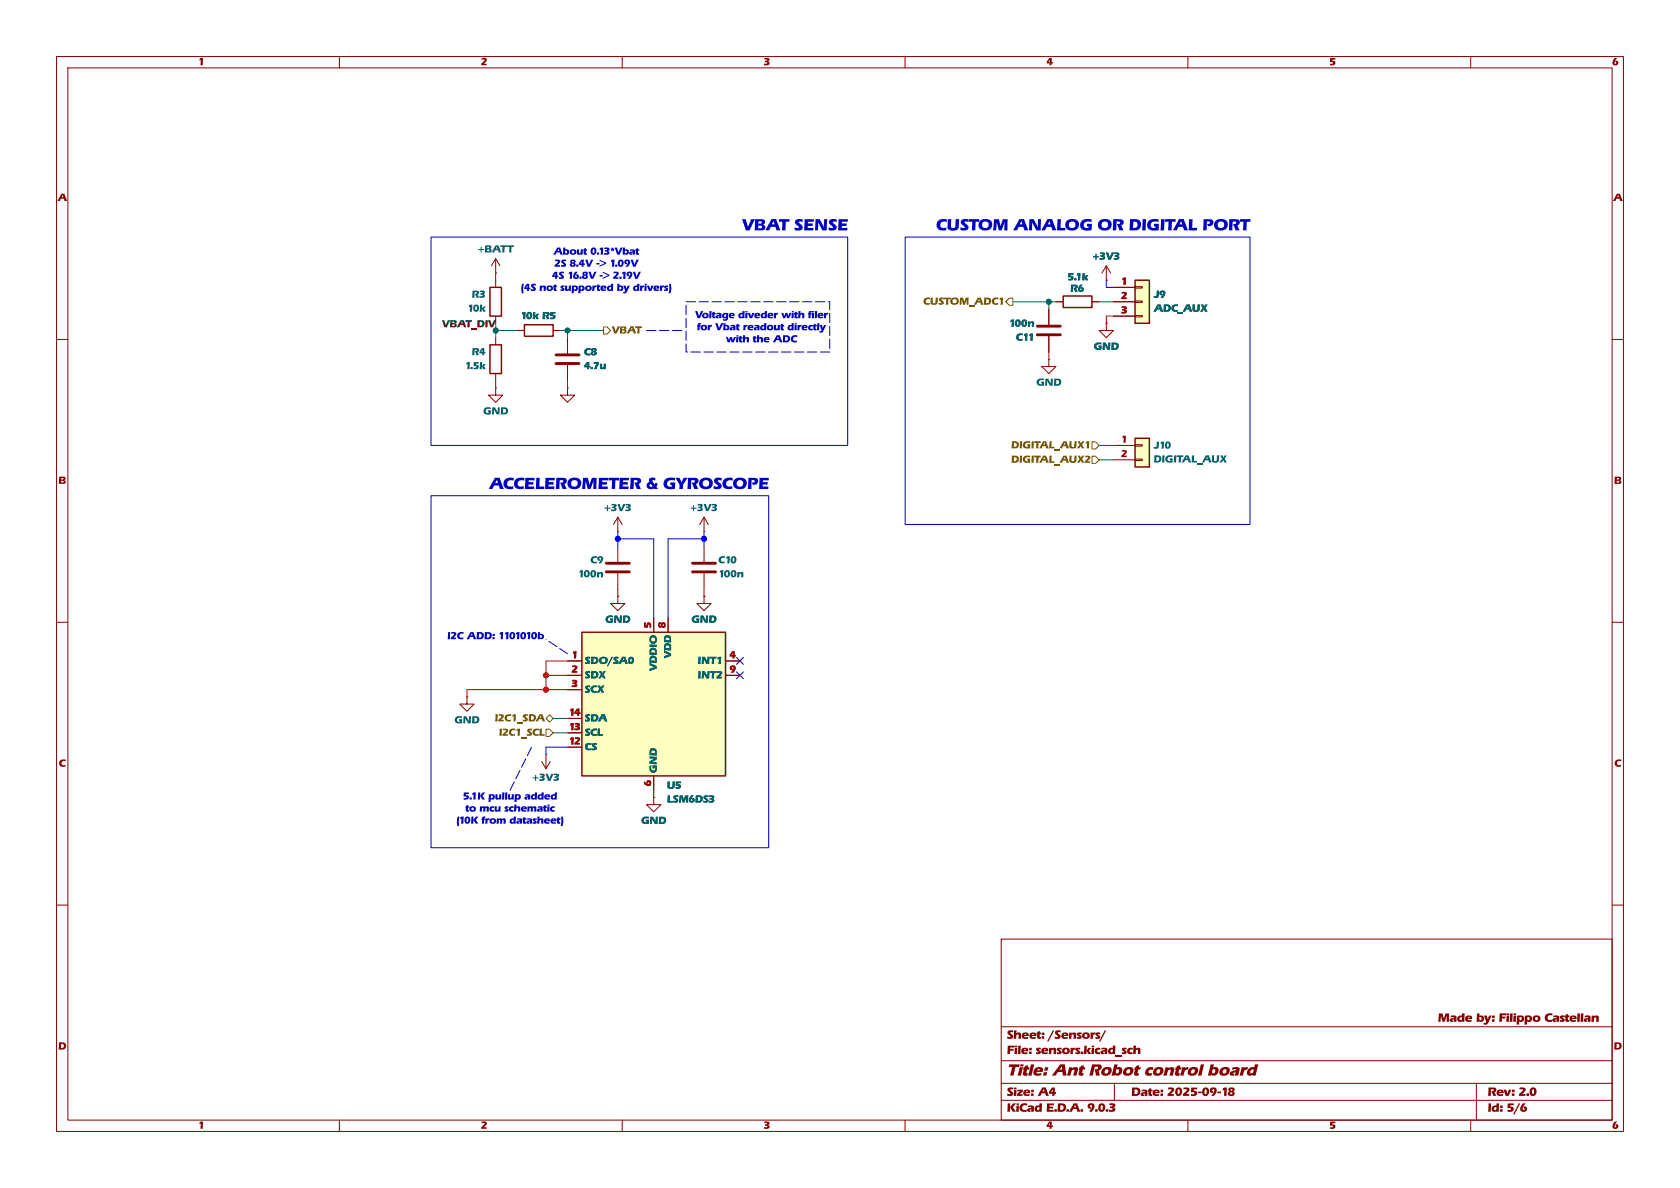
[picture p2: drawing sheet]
<svg xmlns="http://www.w3.org/2000/svg" width="297mm" height="210mm" viewBox="0 0 297 210" stroke-linecap="round" stroke-linejoin="round" font-family="sans-serif">
<g fill="none" stroke="#840000" stroke-width=".18">
<path d="M10 10h277v190h-277zM12 12h273v186h-273zM60 10v2M110 10v2M160 10v2M210 10v2M260 10v2M10 60h2M285 60h2M10 110h2M285 110h2M10 160h2"/>
<path d="M177 166h108v32h-108zM285 160h2M60 198v2M110 198v2M160 198v2M210 198v2M260 198v2"/>
</g>
<path d="M217.3 192.4a.54 .54 0 0 1 .6-.2 .54 .54 0 0 1 .3 .6l-.2 .2a.45 .45 0 0 1 .2 .6 .45 .45 0 0 1-.6 .2l-.4-.1-.1-.3v-.1h.4a.2 .2 0 0 0 .3 .2 .2 .2 0 0 0 0-.4 .2 .2 0 0 0-.3 .1l-.4 .1 .3-.3-.3-.3h.4a.18 .18 0 0 0 .3 .1 .18 .18 0 0 0 0-.3 .18 .18 0 0 0-.3 .2h-.4z" fill="#840000"/>
<path d="M177 194.5h108M177 191.5h108" fill="none" stroke="#840000" stroke-width=".18"/>
<g fill="#840000">
<path d="M186 192.2h.5v.8h.2v.4h-.3v.3h-.4v-.3h-.6l.1-.4h.6v-.5l-.3 .5h-.3z"/>
<path d="M269.2 195h.5l-.5 .9a.2 .2 0 0 0 0 .3 .2 .2 0 0 0 .3-.1 .2 .2 0 0 0-.2-.2l.1-.3a.52 .52 0 0 1 .5 .7 .52 .52 0 0 1-.8 .2 .76 .76 0 0 1 0-1.3z"/>
</g>
<path d="M177 187.5h108" fill="none" stroke="#840000" stroke-width=".18"/>
<g fill="#840000">
<path d="M220.8 188.9l.4-.2h.6l.1-.5h.6l-.5 1.9h-.6v-.1a.56 .56 0 0 1-.7 .2 .56 .56 0 0 1-.2-.7h.5l.1 .2h.2l.2-.1 .2-.5a.47 .47 0 0 0-.7 .4h-.5z"/>
<path d="M200.4 184.8l.4 .1v.4a.47 .47 0 0 1 .5-.1 .47 .47 0 0 1 .3 .4v.7h-.5l.1-.6-.2-.2a.57 .57 0 0 0-.2 .8h-.5z"/>
</g>
<path d="M177 181.5h108" fill="none" stroke="#840000" stroke-width=".18"/>
<path d="M195.3 182.1h.3l-1.1 2h-.2z" fill="#840000"/>
<path d="M87.6 48.3h.1M87.6 45.7l-.7 1.3M87.6 45.7l.8 1.3M87.6 45.7v2.6M195.6 49.5h.1M195.6 47l-.8 1.3M195.6 47l.7 1.3M195.6 47v2.5M197 191.5v3M261 191.5v6.5" fill="none" stroke="#840000" stroke-width=".18"/>
<path d="M89.7 43.4h1.2l-.1 .3h-.4v.9h-.4l.1-.9h-.4z" fill="#006464"/>
<g fill="none" stroke="#840000" stroke-width=".18">
<path d="M195.6 57.2v1.2h1.2l-1.2 1.3-1.3-1.3h1.3M195.6 57.2h.1M87.6 68.6v1.3h1.3l-1.3 1.2-1.2-1.2h1.2M87.6 68.6h.1M185.4 63.5v1.3h-1.3l1.3 1.2 1.3-1.2h-1.3M185.4 63.5h.1M124.5 94h.1M124.5 91.4l-.8 1.3M124.5 91.4l.7 1.3M124.5 91.4v2.6M82.5 123.2v1.3h1.3l-1.3 1.2-1.2-1.2h1.2M82.5 123.2h.1"/>
<path d="M115.6 141v1.2h1.2l-1.2 1.3-1.3-1.3h1.3M115.6 141h.1"/>
</g>
<path d="M200.7 77.5h2.5v5.1h-2.5z" fill="#ffffc2"/>
<path d="M200.7 77.5h2.5v5.1h-2.5z" fill="none" stroke="#840000" stroke-width=".25"/>
<path d="M196.8 78.7h3.9M200.7 78.6h1.2v.3h-1.2zM196.8 81.3h3.9M200.7 81.2h1.2v.2h-1.2z" fill="none" stroke="#840000" stroke-width=".18"/>
<path d="M215.7 80.5h.4l.2 .4 .2-.4h.4l-.4 .6 .4 .7h-.4l-.3-.5-.2 .5h-.4l.5-.7z" fill="#006464"/>
<path d="M200.7 49.5h2.5v7.7h-2.5z" fill="#ffffc2"/>
<path d="M200.7 49.5h2.5v7.7h-2.5z" fill="none" stroke="#840000" stroke-width=".25"/>
<path d="M196.8 50.8h3.9M196.8 53.3h3.9M196.8 55.9h3.9M200.7 50.7h1.2v.2h-1.2zM200.7 53.2h1.2v.3h-1.2zM200.7 55.8h1.2v.2h-1.2z" fill="none" stroke="#840000" stroke-width=".18"/>
<path d="M212.3 53.8h.4l.2 .4 .2-.4h.4l-.4 .6 .4 .7h-.4l-.3-.5-.2 .5h-.4l.4-.7z" fill="#006464"/>
<g fill="none" stroke="#840000" stroke-width=".18">
<path d="M109.2 94h.1M109.2 91.4v2.6M109.2 96.5v2.8M109.2 91.4l-.7 1.3M109.2 91.4l.8 1.3M109.2 105.4v1.3h1.3l-1.3 1.3-1.3-1.3h1.3M109.2 105.4h.1M109.2 101.3v2.8M124.5 105.4v1.3h1.2l-1.2 1.3-1.3-1.3h1.3M124.5 105.4h.1M95.8 134.6l.7 1.3M96.5 133.4h.1"/>
<path d="M96.5 133.4v2.5M97.3 134.6l-.8 1.3"/>
</g>
<path d="M107.2 99.6h4.1M107.2 101.1h4.1" fill="none" stroke="#840000" stroke-width=".51"/>
<path d="M102.9 111.8h25.4v25.4h-25.4z" fill="#ffffc2"/>
<path d="M102.9 111.8h25.4v25.4h-25.4z" fill="none" stroke="#840000" stroke-width=".25"/>
<path d="M100.3 116.8h2.6" fill="none" stroke="#840000" stroke-width=".18"/>
<path d="M111.2 116.2a.61 .61 0 0 1 .9 .4 .61 .61 0 0 1-.5 .8l-.3-.1-.2-.2-.1-.3h.4a.2 .2 0 0 0 .1 .3 .2 .2 0 0 0 .2-.3v-.2a.18 .18 0 0 0-.2-.2 .18 .18 0 0 0-.1 .3v.1h-.4z" fill="#006464"/>
<path d="M100.3 119.4h2.6M115.6 109.2v2.6M100.3 121.9h2.6" fill="none" stroke="#840000" stroke-width=".18"/>
<path d="M115 112.4a.73 .73 0 0 1 1.1 .6 .73 .73 0 0 1-1 .7l-.3-.5v-.2h.3a.38 .38 0 0 0 .6 .4 .38 .38 0 0 0 0-.7 .38 .38 0 0 0-.6 .3h-.3z" fill="#006464"/>
<path d="M118.1 109.2v2.6M128.3 116.8h2.5M115.6 137.2v2.5" fill="none" stroke="#840000" stroke-width=".18"/>
<path d="M126.9 116.3l.2-.2h.4l-.1 1.3h-.4l.1-1-.2 .2z" fill="#006464"/>
<g fill="none" stroke="#840000" stroke-width=".18">
<path d="M87.6 49.5v1.3M87.6 55.9v1.3M87.6 59.7v1.3M91.4 58.4h1.3M97.8 58.4h1.3M100.3 59.7v2.8M185.4 54.6v2.8M185.4 59.4v2.8M186.7 53.3h1.3M193 53.3h1.3M87.6 66v1.3M100.3 68.6v1.3h1.3l-1.3 1.2-1.2-1.2h1.2"/>
<path d="M100.3 68.6h.1M100.3 64.5v2.8M124.5 96.5v2.8M124.5 101.3v2.8M128.3 119.4h2.5"/>
</g>
<path d="M183.4 59.2h4.1M183.4 57.7h4.1M98.3 64.3h4.1M98.3 62.7h4.1M122.4 99.6h4.1M122.4 101.1h4.1" fill="none" stroke="#840000" stroke-width=".51"/>
<path d="M86.6 50.8h2v5.1h-2zM92.7 57.4h5.1v2h-5.1zM188 52.3h5v2.1h-5zM86.6 61h2v5h-2z" fill="none" stroke="#840000" stroke-width=".25"/>
<path d="M96.5 128.9h.7l.6 .6-.6 .7h-.7z" fill="none" stroke="#725600" stroke-width=".18"/>
<path d="M176.7 52.8l.2-.2h.4v1.3h-.4v-1l-.2 .2z" fill="#725600"/>
<path d="M177.8 53.3l.6-.6h.7v1.3h-.7z" fill="none" stroke="#725600" stroke-width=".18"/>
<path d="M191.9 80.6l.2-.1a.44 .44 0 0 1 .6 .3 .44 .44 0 0 1-.3 .6l-.2 .1h.5v.3h-.9v-.3l.6-.6-.6-.1z" fill="#725600"/>
<path d="M193 80.6h.7l.6 .7-.6 .6h-.7zM96.5 127l.7-.6 .6 .6-.6 .6z" fill="none" stroke="#725600" stroke-width=".18"/>
<g fill="#725600">
<path d="M190.5 78h.4l.2 .4 .2-.4h.4l-.4 .6 .4 .7h-.4l-.2-.5-.3 .5h-.4l.5-.7z"/>
<path d="M192 78.2l.2-.2h.4l-.1 1.3h-.4l.1-1-.2 .2z"/>
</g>
<path d="M193 78.1h.7l.6 .6-.6 .7h-.7z" fill="none" stroke="#725600" stroke-width=".18"/>
<path d="M112.3 57.7h1.2v.3h-.4l-.1 .9h-.3v-.9h-.4z" fill="#725600"/>
<path d="M106.7 57.8h.6l.6 .6-.6 .7h-.6z" fill="none" stroke="#725600" stroke-width=".18"/>
<path d="M86.3 56.6h.4l.2 .9 .4-.9h.4l-.6 1.3h-.4z" fill="#0f0f0f"/>
<path d="M114.3 58.4h6.3M100.3 115.6l-3.8-2.6M94 132.1l-3.8 7.6" fill="none" stroke="#0000c2" stroke-width=".18" stroke-dasharray="1.7 .6"/>
<path d="M87.6 57.2v2.5M87.6 58.4h3.8M99.1 58.4h7.6M100.3 58.4v1.3M179.1 53.3h7.6M185.4 53.3v1.3M194.3 53.3h2.5M194.3 78.7h2.5M194.3 81.3h2.5M97.8 129.5h2.5M97.8 127h2.5" fill="none" stroke="#009600" stroke-width=".18"/>
<path d="M195.6 49.5v1.3h1.2M109.2 94v2.5M109.2 95.3h6.4v13.9M124.5 95.3h-6.4v13.9M124.5 94v2.5M100.3 132.1h-3.8v1.3" fill="none" stroke="#00f" stroke-width=".18"/>
<path d="M87.6 48.3v1.2M196.8 55.9h-1.2v1.3M87.6 67.3v1.3M100.3 67.3v1.3M185.4 62.2v1.3M96.5 119.4h3.8M100.3 116.8h-3.8v5.1M109.2 104.1v1.3M124.5 104.1v1.3M100.3 121.9h-17.8v1.3M115.6 139.7v1.3" fill="none" stroke="#f00" stroke-width=".18"/>
<path d="M130.2 116.2l1.2 1.2M130.2 118.8l1.2 1.2M131.4 116.2l-1.2 1.2M131.4 118.8l-1.2 1.2" fill="none" stroke="#000084" stroke-width=".18"/>
<g fill="#0000c2">
<path d="M191.2 39.1l.2-.2a1.99 1.99 0 0 1 1.6-.1v.4h-.4a.67 .67 0 0 0-.9 .2 .67 .67 0 0 0 .2 .9h.5v-.3h-.2v-.4h.8v1.1a1.8 1.8 0 0 1-1.8-.3l-.2-.7z"/>
<path d="M102 44.1h.4l-.1 .5a.16 .16 0 0 0 .2 .2 .16 .16 0 0 0 .1-.3l.1-.4h.4l-.1 .9h-.4l.1-.1a.36 .36 0 0 1-.5 .1 .36 .36 0 0 1-.2-.4z"/>
<path d="M103.2 43.9h.4v.2h.2v.2h-.2v.4l.2 .1-.1 .2h-.3l-.2-.1-.1-.8h.1z"/>
<path d="M112.5 43.9h.3v.2h.2v.2h-.2v.4l.2 .1-.1 .2h-.3l-.2-.1-.1-.8h.2z"/>
<path d="M97.9 50.3h.4v.2h.2v.2h-.2v.4l.2 .1-.1 .2h-.3l-.2-.1-.1-.8h.1z"/>
<path d="M107.4 50.6l.6-.1v-.3h.4v1.2l-.4-.1a.42 .42 0 0 1-.5 .1 .42 .42 0 0 1-.2-.4h.4l.1 .2 .2-.1v-.4l-.2 .1-.1 .2h-.4z"/>
<path d="M118.3 50.2h.2a1.84 1.84 0 0 1 0 1.6h-.3l.1-.6z"/>
<path d="M128.9 55.5a.53 .53 0 0 1 .6-.2 .53 .53 0 0 1 .4 .5h-.7l.1 .2h.5v.2h-.7l-.2-.2-.1-.3 .7-.1-.1-.1-.2 .2h-.4z"/>
<path d="M136.8 55.3h.4v.1l.3-.1 .1 .3-.4 .1v.5h-.4z"/>
<path d="M141.2 55h.3v.4a.4 .4 0 0 1 .4-.1 .4 .4 0 0 1 .3 .4v.5h-.4v-.5l-.1-.1-.2 .1v.5h-.4z"/>
<path d="M145.7 55.3h.3v.1l.4-.1v.3l-.3 .1-.1 .5h-.4z"/>
<path d="M130.2 57.3l.4-.1v.3h.2v.2h-.2v.4h.2l-.1 .3h-.3l-.2-.2-.1-.7h.1z"/>
<path d="M138.1 57.3l.3-.1v.3h.2v.2h-.2v.4h.2v.3h-.4l-.2-.2v-.7h.1z"/>
<path d="M144.9 57.5h.4l.2 .5 .2-.5h.4l-.8 1.3h-.4v-.3h.2l.1-.1z"/>
<path d="M131.4 59.3h.3v.4a.4 .4 0 0 1 .5-.1 .4 .4 0 0 1 .2 .3v.6h-.4v-.5l-.1-.1-.2 .1v.5h-.4z"/>
<path d="M140 59.5l.3-.2h.6l.1 .3a.46 .46 0 0 0-.6 0 .46 .46 0 0 0-.2 .5l.3 .1h.4v.3a.7 .7 0 0 1-.9-.1 .7 .7 0 0 1 0-.9z"/>
<path d="M111.5 84.5h1.1a.57 .57 0 0 1 .7 .4 .57 .57 0 0 1-.4 .7l.4 .8h-.7l-.5-1.1h.3a.24 .24 0 0 0 .3-.2 .24 .24 0 0 0-.3-.2h-.3l-.1 1.5h-.6z"/>
<path d="M87.1 112.6h.4l-.1 .4h-.3z"/>
<path d="M87.1 112.1h.4v.3h-.4z"/>
<path d="M91 140.4a.7 .7 0 0 1 1.1 .4 .46 .46 0 0 1-.2 .5 .46 .46 0 0 1-.6 0v.5h-.4l.1-.9h.4a.21 .21 0 0 0 .2 .1 .21 .21 0 0 0 .1-.3 .21 .21 0 0 0-.3-.1v.3h-.4z"/>
<path d="M97.5 140.5l.6-.1v-.3h.4l-.1 1.2h-.3a.42 .42 0 0 1-.5 0 .42 .42 0 0 1-.3-.4h.4l.1 .2 .2-.1v-.3h-.2l-.1 .2h-.4z"/>
<path d="M97.4 142.7l.2-.2 .5 .1v.2h-.1a.23 .23 0 0 0-.4 .2 .23 .23 0 0 0 .3 .2h.2l-.1 .3a.52 .52 0 0 1-.7-.2 .52 .52 0 0 1 .1-.6z"/>
<path d="M87.8 144.7h.4v.1l.4-.1 .2 .1a.34 .34 0 0 1 .4-.1 .34 .34 0 0 1 .2 .4v.5h-.4l-.1-.7-.1 .1v.6h-.4v-.6l-.1-.1-.1 .1v.6h-.4z"/>
<path d="M98.5 144.5h.4v.2h.2v.2h-.2v.4l.2 .1-.1 .2h-.3l-.2-.1-.1-.8h.1z"/>
<path d="M99.2 144.4h.2a1.84 1.84 0 0 1 0 1.6h-.3l.1-.7z"/>
</g>
<path d="M76.2 41.9h73.7v36.8h-73.7zM160 41.9h61v50.8h-61zM76.2 87.6h59.7v62.3h-59.7z" fill="none" stroke="#0000c2" stroke-width=".18"/>
<path d="M121.3 53.3h25.4v8.9h-25.4z" fill="none" stroke="#0000c2" stroke-width=".18" stroke-dasharray="1.7 .6"/>
<path d="M100.3 116.8h2.6M109.2 105.4h.1M124.5 105.4h.1M115.6 141h.1" fill="none" stroke="#840000" stroke-width=".18"/>
<path d="M111.2 116.2a.61 .61 0 0 1 .9 .4 .61 .61 0 0 1-.5 .8l-.3-.1-.2-.2-.1-.3h.4a.2 .2 0 0 0 .1 .3 .2 .2 0 0 0 .2-.3v-.2a.18 .18 0 0 0-.2-.2 .18 .18 0 0 0-.1 .3v.1h-.4z" fill="#006464"/>
<path d="M100.3 119.4h2.6M115.6 109.2v2.6M100.3 121.9h2.6" fill="none" stroke="#840000" stroke-width=".18"/>
<path d="M115 112.4a.73 .73 0 0 1 1.1 .6 .73 .73 0 0 1-1 .7l-.3-.5v-.2h.3a.38 .38 0 0 0 .6 .4 .38 .38 0 0 0 0-.7 .38 .38 0 0 0-.6 .3h-.3z" fill="#006464"/>
<path d="M118.1 109.2v2.6M128.3 116.8h2.5M115.6 137.2v2.5" fill="none" stroke="#840000" stroke-width=".18"/>
<path d="M126.9 116.3l.2-.2h.4l-.1 1.3h-.4l.1-1-.2 .2z" fill="#006464"/>
<path d="M185.4 54.6v2.8M185.4 59.4v2.8M186.7 53.3h1.3M193 53.3h1.3M195.6 49.5h.1M128.3 119.4h2.5" fill="none" stroke="#840000" stroke-width=".18"/>
<path d="M212.3 53.8h.4l.2 .4 .2-.4h.4l-.4 .6 .4 .7h-.4l-.3-.5-.2 .5h-.4l.4-.7z" fill="#006464"/>
<path d="M91.4 58.4h1.3M97.8 58.4h1.3M100.3 59.7v2.8M195.6 57.2h.1M196.8 50.8h3.9M196.8 53.3h3.9M196.8 55.9h3.9M100.3 64.5v2.8" fill="none" stroke="#840000" stroke-width=".18"/>
<g fill="#00f" stroke="#00f" stroke-width=".18">
<circle cx="124.5" cy="95.3" r=".46"/>
<circle cx="109.2" cy="95.3" r=".46"/>
</g>
<g fill="#f00" stroke="#f00" stroke-width=".18">
<circle cx="96.5" cy="119.4" r=".46"/>
<circle cx="96.5" cy="121.9" r=".46"/>
</g>
<g fill="#009600" stroke="#009600" stroke-width=".18">
<circle cx="185.4" cy="53.3" r=".46"/>
<circle cx="100.3" cy="58.4" r=".46"/>
<circle cx="87.6" cy="58.4" r=".46"/>
</g>
<g font-size="2.8" fill="#0000c2">
<text x="131.1" y="41.5">VBAT SENSE</text>
<text x="165.5" y="41.5">CUSTOM ANALOG</text>
<text x="194" y="41.5">OR DIGITAL PORT</text>
<text x="86.4" y="87.2">ACCELEROMETER</text>
<text x="114.3" y="87.2">&amp; GYROSCOPE</text>
</g>
<text font-size="2.8" fill="#840000" x="178" y="190.9">Title: Ant Robot control board</text>
<g font-size="2.1" fill="#840000">
<text x="178" y="184.2">Sheet: /Sensors/</text>
<text x="254.2" y="181.2">Made by: Filippo Castellan</text>
<text x="178" y="186.9">File: sensors.kicad_sch</text>
<text x="178" y="197.1">KiCad E.D.A. 9.0.3</text>
<text x="178" y="194.3">Size: A4</text>
<text x="200" y="194.3">Date: 2025-09-18</text>
<text x="263" y="194.3">Rev: 2.0</text>
<text x="263" y="197.1">Id: 5/6</text>
</g>
<g font-size="1.8" fill="#840000">
<text x="35" y="12.1">1</text>
<text x="85" y="12.1">2</text>
<text x="135" y="12.1">3</text>
<text x="185" y="12.1">4</text>
<text x="235" y="12.1">5</text>
<text x="285" y="12.1">6</text>
<text x="10.2" y="36.1">A</text>
<text x="285.2" y="36.1">A</text>
<text x="10.3" y="86.1">B</text>
<text x="285.3" y="86.1">B</text>
<text x="10.4" y="136.1">C</text>
<text x="285.4" y="136.1">C</text>
<text x="10.3" y="186.1">D</text>
<text x="285.3" y="186.1">D</text>
<text x="35" y="200.1">1</text>
<text x="85" y="200.1">2</text>
<text x="135" y="200.1">3</text>
<text x="185" y="200.1">4</text>
<text x="235" y="200.1">5</text>
<text x="285" y="200.1">6</text>
</g>
<g font-size="1.8" fill="#006464">
<text x="84.5" y="45.1">+BATT</text>
<text x="193.2" y="46.4">+3V3</text>
<text x="83.4" y="53.1">R3</text>
<text x="188.7" y="50">5.1k</text>
<text x="189.2" y="52.1">R6</text>
<text x="204" y="53.1">J9</text>
<text x="82.6" y="55.6">10k</text>
<text x="92" y="56.9">10k R5</text>
<text x="178.4" y="58.3">100n</text>
<text x="204" y="55.6">ADC_AUX</text>
<text x="82.2" y="65.8">1.5k</text>
<text x="83.4" y="63.3">R4</text>
<text x="103.3" y="63.3">C8</text>
<text x="103.3" y="65.8">4.7u</text>
<text x="179.6" y="60.7">C11</text>
<text x="193.4" y="62.3">GND</text>
<text x="183.2" y="68.7">GND</text>
<text x="85.4" y="73.8">GND</text>
<text x="204" y="79.8">J10</text>
<text x="204" y="82.3">DIGITAL_AUX</text>
<text x="106.8" y="90.9">+3V3</text>
<text x="122" y="90.9">+3V3</text>
<text x="104.4" y="100.1">C9</text>
<text x="127" y="100.1">C10</text>
<text x="102.2" y="102.6">100n</text>
<text x="127" y="102.6">100n</text>
<text x="107" y="110.6">GND</text>
<text x="122.3" y="110.6">GND</text>
<text x="103.4" y="117.9">SDO/SA0</text>
<text x="116.6" y="118.6" transform="rotate(-90 116.6 118.6)">VDDIO</text>
<text x="119.1" y="116.4" transform="rotate(-90 119.1 116.4)">VDD</text>
<text x="123.4" y="117.9">INT1</text>
<text x="103.4" y="120.4">SDX</text>
<text x="103.4" y="122.9">SCX</text>
<text x="123.4" y="120.4">INT2</text>
<text x="80.3" y="128.4">GND</text>
<text x="103.4" y="128">SDA</text>
<text x="103.4" y="130.6">SCL</text>
<text x="103.4" y="133.1">CS</text>
<text x="116.6" y="136.7" transform="rotate(-90 116.6 136.7)">GND</text>
<text x="94.1" y="138.5">+3V3</text>
<text x="117.9" y="139.9">U5</text>
<text x="117.9" y="142.4">LSM6DS3</text>
<text x="113.4" y="146.1">GND</text>
</g>
<g font-size="1.8" fill="#0000c2">
<text x="97.8" y="45.5">About</text>
<text x="98" y="47.7">2S 8.4V -&gt; 1.09V</text>
<text x="104.4" y="45.5">0.13*Vbat</text>
<text x="92" y="51.9">(4S not</text>
<text x="97.6" y="49.8">4S 16.8V -&gt; 2.19V</text>
<text x="99" y="51.9">supported</text>
<text x="109" y="51.9">by drivers)</text>
<text x="122.9" y="56.7">Voltage</text>
<text x="123.2" y="58.9">for Vbat</text>
<text x="130.5" y="56.7">diveder</text>
<text x="131.3" y="58.9">readout</text>
<text x="138.1" y="56.7">with</text>
<text x="139.2" y="58.9">directly</text>
<text x="142.9" y="56.7">filer</text>
<text x="128.3" y="61">with</text>
<text x="133.1" y="61">the ADC</text>
<text x="79.1" y="113.5">I2C ADD:</text>
<text x="88.1" y="113.5">1101010b</text>
<text x="81.8" y="141.8">5.1K pullup</text>
<text x="82.3" y="144">to mcu schematic</text>
<text x="92.7" y="141.8">added</text>
<text x="80.7" y="146.1">(10K from</text>
<text x="90.1" y="146.1">datasheet)</text>
</g>
<g font-size="1.8" fill="#a90000">
<text x="198.2" y="50.5">1</text>
<text x="198.2" y="53.1">2</text>
<text x="198.2" y="55.6">3</text>
<text x="198.2" y="78.5">1</text>
<text x="198.2" y="81">2</text>
<text x="115.3" y="111.1" transform="rotate(-90 115.3 111.1)">5</text>
<text x="117.9" y="111.1" transform="rotate(-90 117.9 111.1)">8</text>
<text x="101" y="116.6">1</text>
<text x="101" y="119.1">2</text>
<text x="129" y="116.6">4</text>
<text x="129" y="119.1">9</text>
<text x="101" y="121.7">3</text>
<text x="100.5" y="126.7">14</text>
<text x="100.5" y="129.3">13</text>
<text x="100.5" y="131.8">12</text>
<text x="115.3" y="139" transform="rotate(-90 115.3 139)">6</text>
</g>
<text font-size="1.8" fill="#0f0f0f" x="78.1" y="58.1">VBAT_DIV</text>
<g font-size="1.8" fill="#725600">
<text x="108.1" y="59.4">VBAT</text>
<text x="163.2" y="54.4">CUSTOM_ADC1</text>
<text x="178.8" y="82.3">DIGITAL_AUX2</text>
<text x="178.8" y="79.8">DIGITAL_AUX1</text>
<text x="87.5" y="128">I2C1_SDA</text>
<text x="88.2" y="130.6">I2C1_SCL</text>
</g>
</svg>
